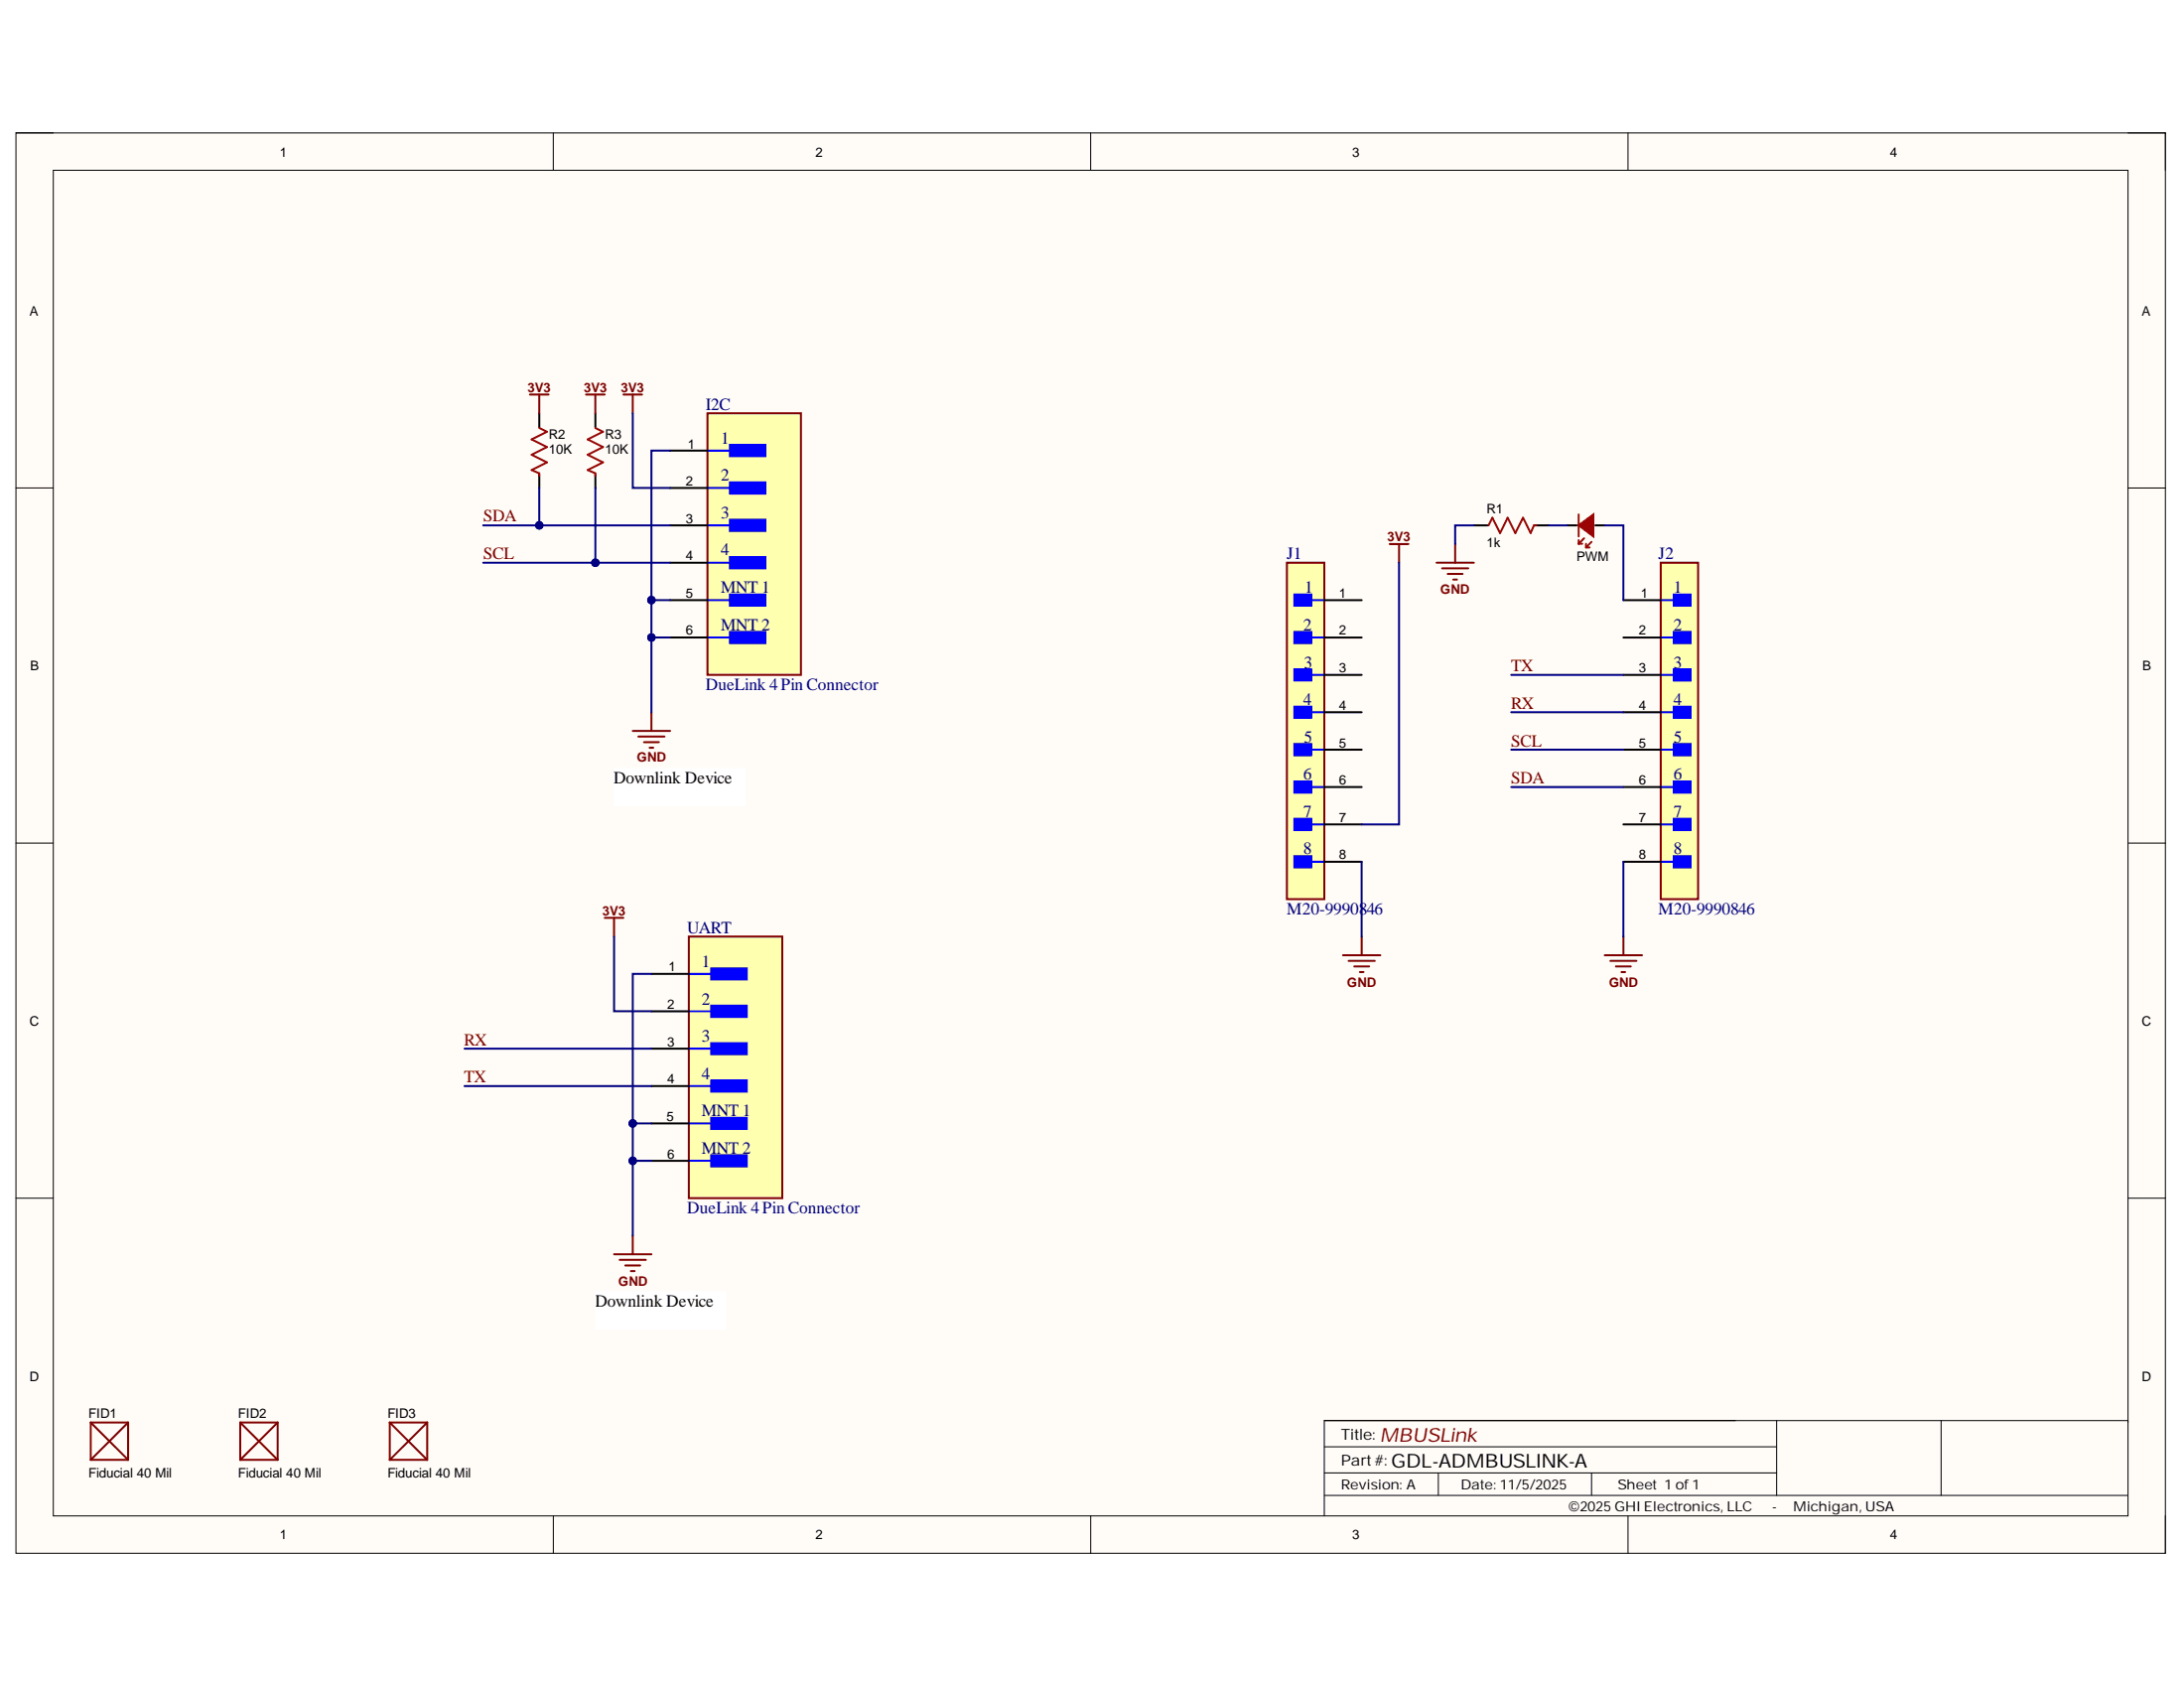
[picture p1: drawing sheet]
<svg xmlns="http://www.w3.org/2000/svg" width="279mm" height="216mm" viewBox="0 0 279 216" stroke-linecap="round" stroke-linejoin="round" font-family="sans-serif">
<path d="M2 17h275v181.7h-275z" fill-rule="evenodd" fill="#fffcf8"/>
<path d="M2 17h275v181.7h-275z" fill="none" stroke="#000" stroke-width=".13"/>
<path d="M6.8 21.8h265.4v172.1h-265.4z" fill-rule="evenodd" fill="#fffcf8"/>
<g fill="none" stroke="#000" stroke-width=".13">
<path d="M2 17h4.8M70.8 17v4.8M139.5 17v4.8M208.3 17v4.8M272.2 17h4.8v4.8M6.8 21.8h265.4v172.1h-265.4zM2 62.4h4.8M272.2 62.4h4.8M2 107.8h4.8M272.2 107.8h4.8M2 153.3h4.8M272.2 153.3h4.8"/>
<path d="M70.8 193.9v4.8M139.5 193.9v4.8M169.4 188.4h57.9M169.4 191.3h102.8M169.4 185.1h57.9M184 188.4v2.9M203.6 188.4v2.9M208.3 193.9v4.8M227.3 181.7v9.6M248.3 181.7v9.6M272.2 181.9v-.2h-102.8v12.2M277 193.9v4.8"/>
</g>
<g fill="none" stroke="#800000" stroke-width=".25">
<path d="M11.6 181.9v4.8M11.6 181.9h4.8M11.6 186.7h4.8M11.6 181.9l4.8 4.8M16.4 181.9v4.8M16.4 181.9l-4.8 4.8M30.7 181.9h4.8M30.7 186.7h4.8M30.7 181.9v4.8M30.7 181.9l4.8 4.8M35.5 181.9v4.8M35.5 181.9l-4.8 4.8"/>
<path d="M49.9 181.9h4.8M49.9 186.7h4.8M49.9 181.9v4.8M49.9 181.9l4.8 4.8M54.7 181.9v4.8M54.7 181.9l-4.8 4.8"/>
</g>
<path d="M78.6 98.3h16.7v4.8h-16.7z" fill-rule="evenodd" fill="#fff"/>
<path d="M78.6 98.3h16.7v4.8h-16.7z" fill="none" stroke="#fff" stroke-width=".13"/>
<path d="M79.8 50.5h2.3M80.9 50.5v2.4M80.9 93.5h4.8M81.7 94.2h3.3M82.4 94.9h1.9M83.1 95.6h.5M83.3 91.1v2.4" fill="none" stroke="#800000" stroke-width=".25"/>
<path d="M90.5 52.9h12v33.4h-12z" fill-rule="evenodd" fill="#ffffb0"/>
<path d="M90.5 52.9h12v33.4h-12z" fill="none" stroke="#800000" stroke-width=".25"/>
<path d="M93.4 56.9h4.5v1.5h-4.5z" fill-rule="evenodd" fill="#00f"/>
<path d="M90.5 57.6h5.3M93.4 56.9h4.5v1.5h-4.5z" fill="none" stroke="#00f" stroke-width=".25"/>
<path d="M93.4 61.7h4.5v1.4h-4.5z" fill-rule="evenodd" fill="#00f"/>
<path d="M90.5 62.4h5.3M93.4 61.7h4.5v1.4h-4.5z" fill="none" stroke="#00f" stroke-width=".25"/>
<path d="M93.4 66.5h4.5v1.4h-4.5z" fill-rule="evenodd" fill="#00f"/>
<path d="M90.5 67.2h5.3M93.4 66.5h4.5v1.4h-4.5z" fill="none" stroke="#00f" stroke-width=".25"/>
<path d="M93.4 71.3h4.5v1.4h-4.5z" fill-rule="evenodd" fill="#00f"/>
<path d="M90.5 72h5.3M93.4 71.3h4.5v1.4h-4.5z" fill="none" stroke="#00f" stroke-width=".25"/>
<path d="M93.4 76h4.5v1.5h-4.5z" fill-rule="evenodd" fill="#00f"/>
<path d="M90.5 76.8h5.3M93.4 76h4.5v1.5h-4.5z" fill="none" stroke="#00f" stroke-width=".25"/>
<path d="M93.4 80.8h4.5v1.5h-4.5z" fill-rule="evenodd" fill="#00f"/>
<path d="M90.5 81.5h5.3M93.4 80.8h4.5v1.5h-4.5z" fill="none" stroke="#00f" stroke-width=".25"/>
<path d="M85.7 57.6h4.8M85.7 62.4h4.8M85.7 67.2h4.8M85.7 72h4.8M85.7 76.8h4.8M85.7 81.5h4.8" fill="none" stroke="#000" stroke-width=".25"/>
<path d="M76.2 165.2h16.7v4.8h-16.7z" fill-rule="evenodd" fill="#fff"/>
<path d="M76.2 165.2h16.7v4.8h-16.7z" fill="none" stroke="#fff" stroke-width=".13"/>
<path d="M77.4 117.4h2.4M78.6 117.4v2.4M80.9 158v2.4M78.6 160.4h4.7M79.3 161.1h3.3M80 161.9h1.9M80.7 162.6h.5" fill="none" stroke="#800000" stroke-width=".25"/>
<path d="M88.1 119.8h12v33.5h-12z" fill-rule="evenodd" fill="#ffffb0"/>
<path d="M88.1 119.8h12v33.5h-12z" fill="none" stroke="#800000" stroke-width=".25"/>
<path d="M91 123.9h4.5v1.4h-4.5z" fill-rule="evenodd" fill="#00f"/>
<path d="M88.1 124.6h5.3M91 123.9h4.5v1.4h-4.5z" fill="none" stroke="#00f" stroke-width=".25"/>
<path d="M91 128.6h4.5v1.5h-4.5z" fill-rule="evenodd" fill="#00f"/>
<path d="M88.1 129.3h5.3M91 128.6h4.5v1.5h-4.5z" fill="none" stroke="#00f" stroke-width=".25"/>
<path d="M91 133.4h4.5v1.4h-4.5z" fill-rule="evenodd" fill="#00f"/>
<path d="M88.1 134.1h5.3M91 133.4h4.5v1.4h-4.5z" fill="none" stroke="#00f" stroke-width=".25"/>
<path d="M91 138.2h4.5v1.4h-4.5z" fill-rule="evenodd" fill="#00f"/>
<path d="M88.1 138.9h5.3M91 138.2h4.5v1.4h-4.5z" fill="none" stroke="#00f" stroke-width=".25"/>
<path d="M91 143h4.5v1.4h-4.5z" fill-rule="evenodd" fill="#00f"/>
<path d="M88.1 143.7h5.3M91 143h4.5v1.4h-4.5z" fill="none" stroke="#00f" stroke-width=".25"/>
<path d="M91 147.8h4.5v1.4h-4.5z" fill-rule="evenodd" fill="#00f"/>
<path d="M88.1 148.5h5.3M91 147.8h4.5v1.4h-4.5z" fill="none" stroke="#00f" stroke-width=".25"/>
<path d="M188.5 67.2h1.8M196.4 67.2h1.7M200.5 67.2h1.2M204.1 67.2h1.2M83.3 124.6h4.8M83.3 129.3h4.8M83.3 134.1h4.8M83.3 138.9h4.8M83.3 143.7h4.8M83.3 148.5h4.8" fill="none" stroke="#000" stroke-width=".25"/>
<path d="M177.8 69.6h2.4M179 69.6v2.4M183.8 72h4.7M184.5 72.7h3.3M185.2 73.4h1.9M185.9 74.1h.5M186.2 69.6v2.4M174.2 119.8v2.4M171.8 122.2h4.8M172.5 122.9h3.4M173.2 123.6h2M174 124.3h.4" fill="none" stroke="#800000" stroke-width=".25"/>
<path d="M190.4 67.2l.5-1 1 2 1-2 1 2 .9-2 1 2 .4-1h.4" fill="none" stroke="#980000" stroke-width=".25"/>
<path d="M202 69.1v.5" fill="none" stroke="#f00" stroke-width=".25"/>
<path d="M202 67.2l1.8-1.4v2.8z" fill="#f00"/>
<path d="M202 67.2l1.8-1.4v2.8zM202 65.8v2.8M202.7 68.8l-.7 .8M203.6 69.3l-.7 .7" fill="none" stroke="#f00" stroke-width=".25"/>
<path d="M67.8 50.5h2.4M69 50.5v2.4M75 50.5h2.4M76.2 50.5v2.4M207.7 119.8v2.4M205.3 122.2h4.8M206 122.9h3.4M206.7 123.6h1.9M207.4 124.3h.5" fill="none" stroke="#800000" stroke-width=".25"/>
<path d="M69 52.9v1.7M76.2 52.9v1.7M69 60.7v1.7M76.2 60.7v1.7" fill="none" stroke="#000" stroke-width=".25"/>
<path d="M69 54.7l1 .5-2 1 2 1-2 1 2 .9-2 1 1 .4v.4M76.2 54.7l.9 .5-1.9 1 1.9 1-1.9 1 1.9 .9-1.9 1 1 .4v.4" fill="none" stroke="#980000" stroke-width=".25"/>
<path d="M164.6 72h4.8v43h-4.8z" fill-rule="evenodd" fill="#ffffb0"/>
<path d="M164.6 72h4.8v43h-4.8z" fill="none" stroke="#800000" stroke-width=".25"/>
<path d="M165.6 76h2.1v1.5h-2.1z" fill-rule="evenodd" fill="#00f"/>
<path d="M165.6 76h2.1v1.5h-2.1zM167.7 76.8h1.7" fill="none" stroke="#00f" stroke-width=".25"/>
<path d="M165.6 80.8h2.1v1.5h-2.1z" fill-rule="evenodd" fill="#00f"/>
<path d="M165.6 80.8h2.1v1.5h-2.1zM167.7 81.5h1.7" fill="none" stroke="#00f" stroke-width=".25"/>
<path d="M165.6 85.6h2.1v1.4h-2.1z" fill-rule="evenodd" fill="#00f"/>
<path d="M165.6 85.6h2.1v1.4h-2.1zM167.7 86.3h1.7" fill="none" stroke="#00f" stroke-width=".25"/>
<path d="M165.6 90.4h2.1v1.4h-2.1z" fill-rule="evenodd" fill="#00f"/>
<path d="M165.6 90.4h2.1v1.4h-2.1zM167.7 91.1h1.7" fill="none" stroke="#00f" stroke-width=".25"/>
<path d="M165.6 95.2h2.1v1.4h-2.1z" fill-rule="evenodd" fill="#00f"/>
<path d="M165.6 95.2h2.1v1.4h-2.1zM167.7 95.9h1.7" fill="none" stroke="#00f" stroke-width=".25"/>
<path d="M165.6 99.9h2.1v1.5h-2.1z" fill-rule="evenodd" fill="#00f"/>
<path d="M165.6 99.9h2.1v1.5h-2.1zM167.7 100.7h1.7" fill="none" stroke="#00f" stroke-width=".25"/>
<path d="M165.6 104.7h2.1v1.5h-2.1z" fill-rule="evenodd" fill="#00f"/>
<path d="M165.6 104.7h2.1v1.5h-2.1zM167.7 105.4h1.7" fill="none" stroke="#00f" stroke-width=".25"/>
<path d="M165.6 109.5h2.1v1.4h-2.1z" fill-rule="evenodd" fill="#00f"/>
<path d="M165.6 109.5h2.1v1.4h-2.1zM167.7 110.2h1.7" fill="none" stroke="#00f" stroke-width=".25"/>
<path d="M169.4 76.8h4.8M169.4 81.5h4.8M169.4 86.3h4.8M169.4 91.1h4.8M169.4 95.9h4.8M169.4 100.7h4.8M169.4 105.4h4.8M169.4 110.2h4.8" fill="none" stroke="#000" stroke-width=".25"/>
<path d="M212.5 72h4.7v43h-4.7z" fill-rule="evenodd" fill="#ffffb0"/>
<path d="M212.5 72h4.7v43h-4.7z" fill="none" stroke="#800000" stroke-width=".25"/>
<path d="M214.1 76h2.2v1.5h-2.2z" fill-rule="evenodd" fill="#00f"/>
<path d="M212.5 76.8h1.6M214.1 76h2.2v1.5h-2.2z" fill="none" stroke="#00f" stroke-width=".25"/>
<path d="M214.1 80.8h2.2v1.5h-2.2z" fill-rule="evenodd" fill="#00f"/>
<path d="M212.5 81.5h1.6M214.1 80.8h2.2v1.5h-2.2z" fill="none" stroke="#00f" stroke-width=".25"/>
<path d="M214.1 85.6h2.2v1.4h-2.2z" fill-rule="evenodd" fill="#00f"/>
<path d="M212.5 86.3h1.6M214.1 85.6h2.2v1.4h-2.2z" fill="none" stroke="#00f" stroke-width=".25"/>
<path d="M214.1 90.4h2.2v1.4h-2.2z" fill-rule="evenodd" fill="#00f"/>
<path d="M212.5 91.1h1.6M214.1 90.4h2.2v1.4h-2.2z" fill="none" stroke="#00f" stroke-width=".25"/>
<path d="M214.1 95.2h2.2v1.4h-2.2z" fill-rule="evenodd" fill="#00f"/>
<path d="M212.5 95.9h1.6M214.1 95.2h2.2v1.4h-2.2z" fill="none" stroke="#00f" stroke-width=".25"/>
<path d="M214.1 99.9h2.2v1.5h-2.2z" fill-rule="evenodd" fill="#00f"/>
<path d="M214.1 99.9h2.2v1.5h-2.2zM212.5 100.7h1.6" fill="none" stroke="#00f" stroke-width=".25"/>
<path d="M214.1 104.7h2.2v1.5h-2.2z" fill-rule="evenodd" fill="#00f"/>
<path d="M212.5 105.4h1.6M214.1 104.7h2.2v1.5h-2.2z" fill="none" stroke="#00f" stroke-width=".25"/>
<path d="M214.1 109.5h2.2v1.4h-2.2z" fill-rule="evenodd" fill="#00f"/>
<path d="M212.5 110.2h1.6M214.1 109.5h2.2v1.4h-2.2z" fill="none" stroke="#00f" stroke-width=".25"/>
<path d="M207.7 76.8h4.8M207.7 81.5h4.8M207.7 86.3h4.8M207.7 91.1h4.8M207.7 95.9h4.8M207.7 100.7h4.8M207.7 105.4h4.8M207.7 110.2h4.8" fill="none" stroke="#000" stroke-width=".25"/>
<path d="M80.9 52.9v9.5h4.8M83.3 76.8h2.4" fill="none" stroke="#000080" stroke-width=".25"/>
<circle cx="83.3" cy="76.8" r=".48" fill="#000080"/>
<circle cx="83.3" cy="76.8" r=".48" fill="none" stroke="#000080" stroke-width=".13"/>
<path d="M83.3 81.5h2.4" fill="none" stroke="#000080" stroke-width=".25"/>
<circle cx="83.3" cy="81.5" r=".48" fill="#000080"/>
<circle cx="83.3" cy="81.5" r=".48" fill="none" stroke="#000080" stroke-width=".13"/>
<path d="M61.8 72h23.9" fill="none" stroke="#000080" stroke-width=".25"/>
<circle cx="76.2" cy="72" r=".48" fill="#000080"/>
<circle cx="76.2" cy="72" r=".48" fill="none" stroke="#000080" stroke-width=".13"/>
<path d="M61.8 67.2h23.9" fill="none" stroke="#000080" stroke-width=".25"/>
<circle cx="69" cy="67.2" r=".48" fill="#000080"/>
<circle cx="69" cy="67.2" r=".48" fill="none" stroke="#000080" stroke-width=".13"/>
<path d="M85.7 57.6h-2.4v33.5" fill="none" stroke="#000080" stroke-width=".25"/>
<circle cx="83.3" cy="76.8" r=".48" fill="#000080"/>
<circle cx="83.3" cy="76.8" r=".48" fill="none" stroke="#000080" stroke-width=".13"/>
<circle cx="83.3" cy="81.5" r=".48" fill="#000080"/>
<circle cx="83.3" cy="81.5" r=".48" fill="none" stroke="#000080" stroke-width=".13"/>
<path d="M78.6 119.8v9.5h4.7M80.9 143.7h2.4" fill="none" stroke="#000080" stroke-width=".25"/>
<circle cx="80.9" cy="143.7" r=".48" fill="#000080"/>
<circle cx="80.9" cy="143.7" r=".48" fill="none" stroke="#000080" stroke-width=".13"/>
<path d="M80.9 148.5h2.4" fill="none" stroke="#000080" stroke-width=".25"/>
<circle cx="80.9" cy="148.5" r=".48" fill="#000080"/>
<circle cx="80.9" cy="148.5" r=".48" fill="none" stroke="#000080" stroke-width=".13"/>
<path d="M59.4 138.9h23.9M59.4 134.1h23.9M83.3 124.6h-2.4v33.4" fill="none" stroke="#000080" stroke-width=".25"/>
<circle cx="80.9" cy="143.7" r=".48" fill="#000080"/>
<circle cx="80.9" cy="143.7" r=".48" fill="none" stroke="#000080" stroke-width=".13"/>
<circle cx="80.9" cy="148.5" r=".48" fill="#000080"/>
<circle cx="80.9" cy="148.5" r=".48" fill="none" stroke="#000080" stroke-width=".13"/>
<path d="M76.2 62.4v9.6M179 72v33.4h-4.8M188.5 67.2h-2.3v2.4M198.1 67.2h2.4M205.3 67.2h2.4v9.6M193.3 95.9h14.4M193.3 91.1h14.4M193.3 86.3h14.4M174.2 110.2v9.6M193.3 100.7h14.4M207.7 110.2v9.6" fill="none" stroke="#000080" stroke-width=".25"/>
<circle cx="76.2" cy="72" r=".48" fill="#000080"/>
<circle cx="76.2" cy="72" r=".48" fill="none" stroke="#000080" stroke-width=".13"/>
<path d="M69 62.4v4.8" fill="none" stroke="#000080" stroke-width=".25"/>
<circle cx="69" cy="67.2" r=".48" fill="#000080"/>
<circle cx="69" cy="67.2" r=".48" fill="none" stroke="#000080" stroke-width=".13"/>
<text font-size="2.5" fill="#800000" x="176.6" y="184.4">MBUSLink</text>
<text font-size="2.5" x="178" y="187.8">GDL-ADMBUSLINK-A</text>
<g font-size="2.2" fill="#000080">
<text x="90.3" y="52.4">I2C</text>
<text x="92.2" y="56.8">1</text>
<text x="92.2" y="61.5">2</text>
<text x="92.2" y="66.3">3</text>
<text x="92.2" y="71">4</text>
<text x="164.6" y="71.6">J1</text>
<text x="212.2" y="71.6">J2</text>
<text x="92.2" y="75.9">MNT 1</text>
<text x="166.9" y="75.9">1</text>
<text x="214.1" y="75.9">1</text>
<text x="92.2" y="80.6">MNT 2</text>
<text x="166.7" y="80.6">2</text>
<text x="214.1" y="80.6">2</text>
<text x="90.3" y="88.3">DueLink 4Pin Connector</text>
<text x="166.8" y="85.4">3</text>
<text x="214.1" y="85.4">3</text>
<text x="166.7" y="90.2">4</text>
<text x="166.8" y="95">5</text>
<text x="214.1" y="90.2">4</text>
<text x="214.1" y="95">5</text>
<text x="166.7" y="99.7">6</text>
<text x="214.1" y="99.7">6</text>
<text x="166.7" y="104.5">7</text>
<text x="214.1" y="104.5">7</text>
<text x="166.7" y="109.3">8</text>
<text x="214.1" y="109.3">8</text>
<text x="87.9" y="119.3">UART</text>
<text x="164.6" y="117">M20-9990846</text>
<text x="212.2" y="117">M20-9990846</text>
<text x="89.8" y="123.6">1</text>
<text x="89.8" y="128.5">2</text>
<text x="89.8" y="133.2">3</text>
<text x="89.8" y="138">4</text>
<text x="89.8" y="142.8">MNT 1</text>
<text x="89.8" y="147.6">MNT 2</text>
<text x="87.9" y="155.2">DueLink 4Pin Connector</text>
</g>
<g font-size="2.2" fill="#800000">
<text x="61.8" y="66.7">SDA</text>
<text x="61.8" y="71.6">SCL</text>
<text x="193.3" y="85.8">TX</text>
<text x="193.3" y="90.7">RX</text>
<text x="193.3" y="95.5">SCL</text>
<text x="193.3" y="100.2">SDA</text>
<text x="59.4" y="133.7">RX</text>
<text x="59.4" y="138.5">TX</text>
</g>
<g font-size="2.2">
<text x="78.5" y="100.2">Downlink Device</text>
<text x="76.1" y="167.1">Downlink Device</text>
</g>
<text font-size="2.1" fill="#f00" x="201.8" y="71.3">COPWM</text>
<g font-size="1.9">
<text x="171.6" y="184.1">Title:</text>
<text x="171.6" y="187.5">Part#:</text>
</g>
<g font-size="1.8">
<text x="171.6" y="190.5">Revision: A</text>
<text x="186.9" y="190.5">Date: 11/5/2025</text>
<text x="206.9" y="190.5">Sheet 1 of1</text>
<text x="200.7" y="193.3">©2025GHI Electronics, LLC</text>
<text x="226.7" y="193.3">-</text>
<text x="229.4" y="193.3">Michigan, USA</text>
</g>
<g font-size="1.7">
<text x="35.8" y="20">1</text>
<text x="104.3" y="20">2</text>
<text x="173" y="20">3</text>
<text x="241.8" y="20">4</text>
<text x="3.8" y="40.3">A</text>
<text x="274" y="40.3">A</text>
<text x="70.2" y="58">10K</text>
<text x="70.2" y="56.1">R2</text>
<text x="77.4" y="58">10K</text>
<text x="77.4" y="56.1">R3</text>
<text x="88" y="57.3">1</text>
<text x="87.7" y="62.1">2</text>
<text x="190.2" y="65.6">R1</text>
<text x="87.7" y="66.9">3</text>
<text x="87.7" y="71.6">4</text>
<text x="190.2" y="70">1k</text>
<text x="201.7" y="71.8">PWM</text>
<text x="87.7" y="76.5">5</text>
<text x="171.3" y="76.5">1</text>
<text x="209.9" y="76.5">1</text>
<text x="87.7" y="81.2">6</text>
<text x="171.3" y="81.2">2</text>
<text x="209.6" y="81.2">2</text>
<text x="3.9" y="85.8">B</text>
<text x="171.3" y="86">3</text>
<text x="209.6" y="86">3</text>
<text x="274.1" y="85.8">B</text>
<text x="171.3" y="90.8">4</text>
<text x="171.3" y="95.6">5</text>
<text x="209.6" y="90.8">4</text>
<text x="209.6" y="95.6">5</text>
<text x="171.3" y="100.3">6</text>
<text x="209.6" y="100.3">6</text>
<text x="171.3" y="105.1">7</text>
<text x="209.6" y="105.1">7</text>
<text x="171.3" y="109.9">8</text>
<text x="209.6" y="109.9">8</text>
<text x="85.5" y="124.2">1</text>
<text x="3.8" y="131.2">C</text>
<text x="85.4" y="129">2</text>
<text x="274" y="131.2">C</text>
<text x="85.4" y="133.8">3</text>
<text x="85.3" y="143.4">5</text>
<text x="85.4" y="138.6">4</text>
<text x="85.4" y="148.2">6</text>
<text x="3.8" y="176.6">D</text>
<text x="274" y="176.6">D</text>
<text x="11.3" y="181.3">FID1</text>
<text x="30.5" y="181.3">FID2</text>
<text x="49.6" y="181.3">FID3</text>
<text x="11.3" y="189">Fiducial 40 Mil</text>
<text x="30.5" y="189">Fiducial 40 Mil</text>
<text x="49.6" y="189">Fiducial 40 Mil</text>
<text x="35.8" y="196.9">1</text>
<text x="104.3" y="196.9">2</text>
<text x="173" y="196.9">3</text>
<text x="241.8" y="196.9">4</text>
</g>
<g font-size="1.7" fill="#800000">
<text x="67.5" y="50.2">3V3</text>
<text x="74.7" y="50.2">3V3</text>
<text x="79.4" y="50.2">3V3</text>
<text x="177.5" y="69.3">3V3</text>
<text x="184.3" y="76">GND</text>
<text x="81.5" y="97.4">GND</text>
<text x="77.1" y="117.1">3V3</text>
<text x="172.3" y="126.2">GND</text>
<text x="205.8" y="126.2">GND</text>
<text x="79.1" y="164.4">GND</text>
</g>
</svg>
